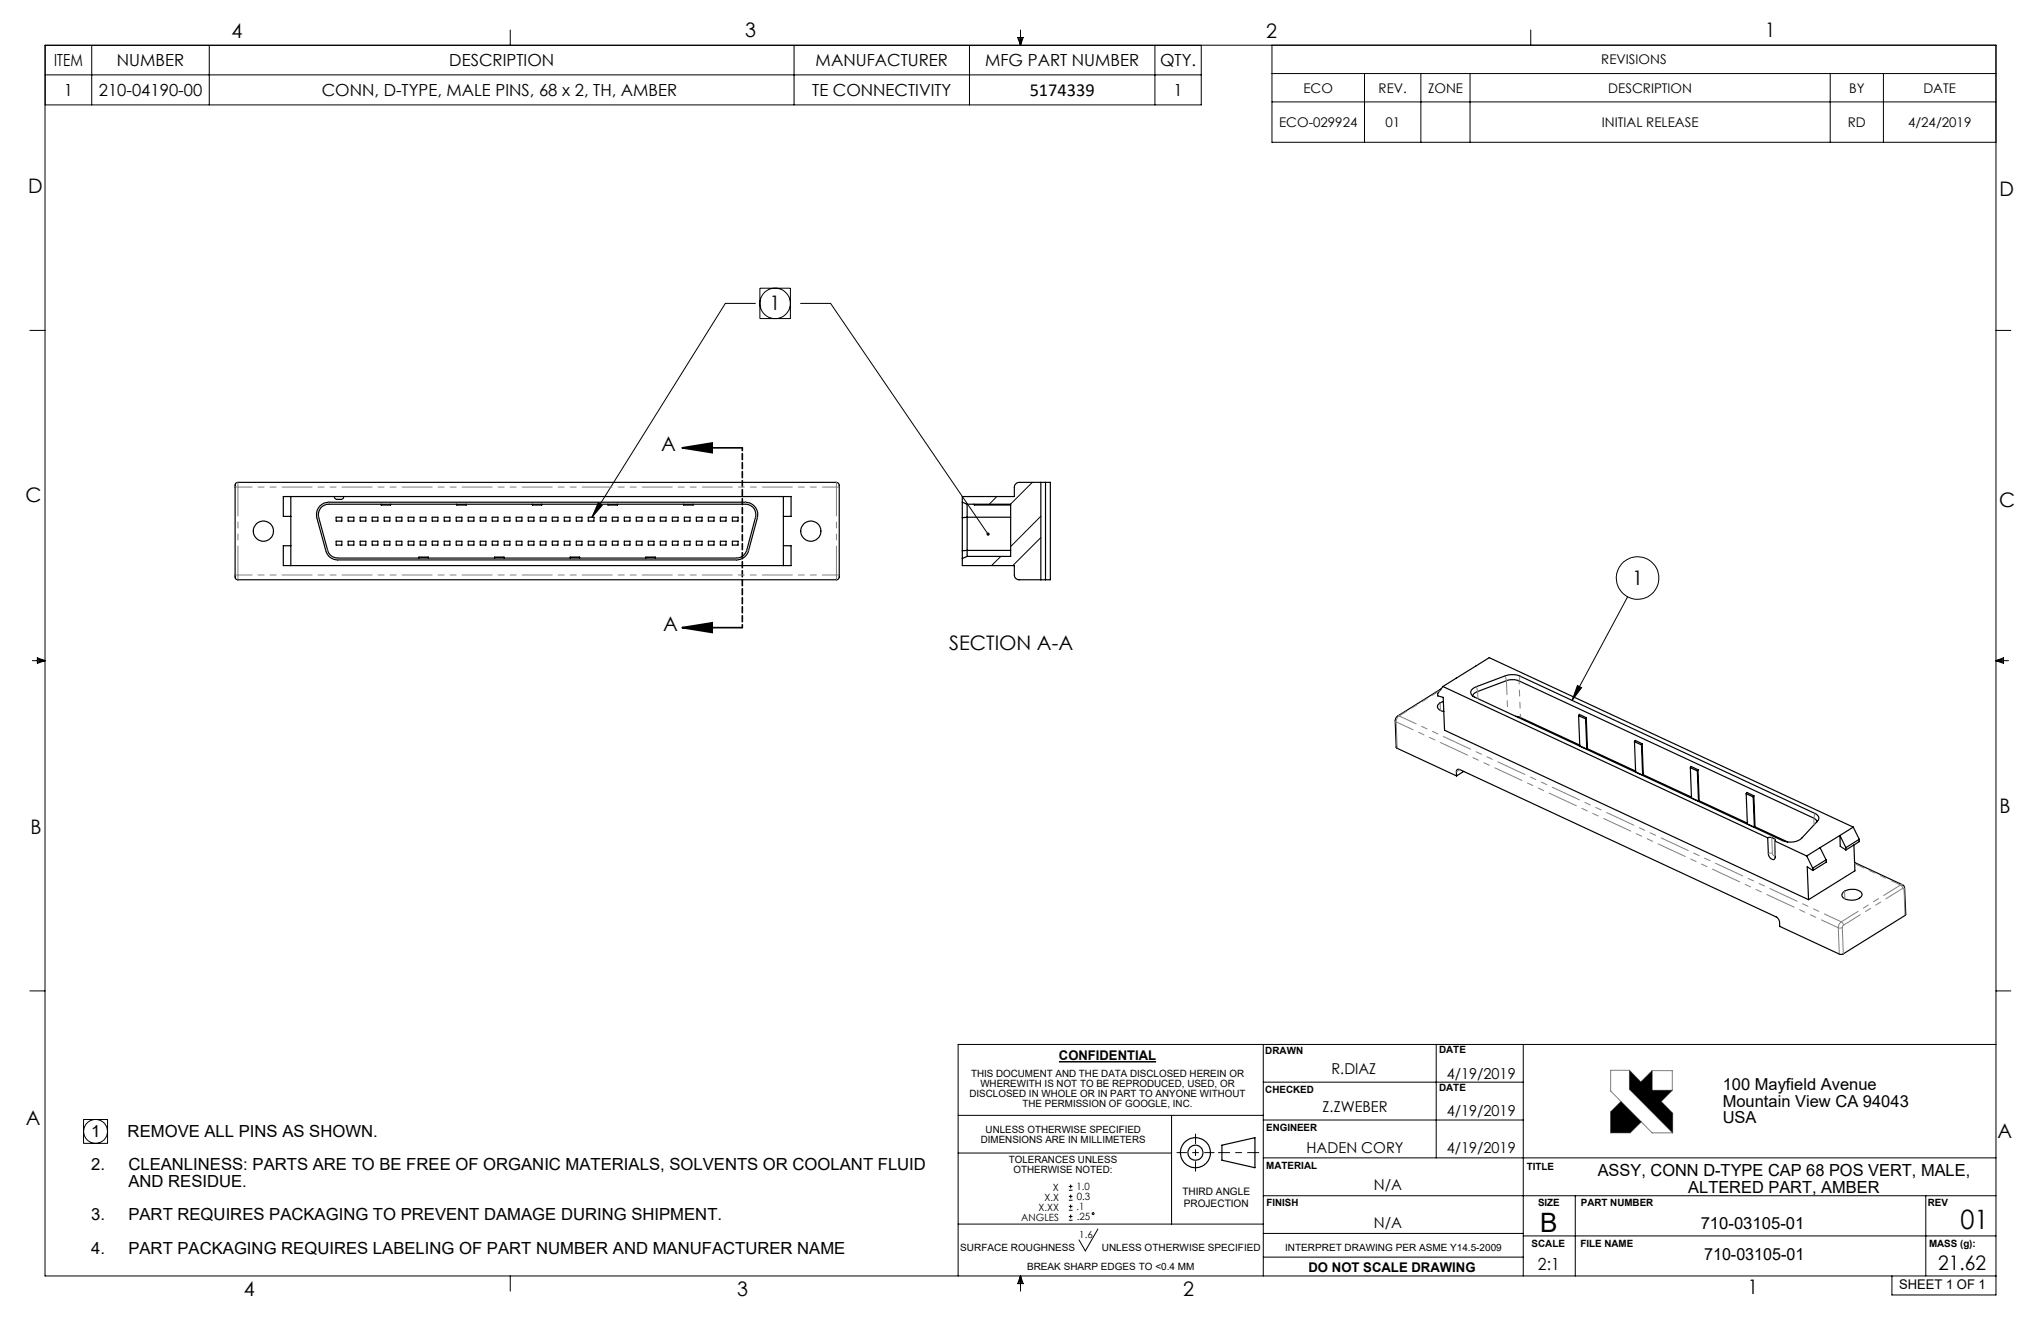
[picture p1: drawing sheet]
<svg xmlns="http://www.w3.org/2000/svg" width="432mm" height="279mm" viewBox="0 0 432 279" stroke-linecap="round" stroke-linejoin="round" font-family="sans-serif">
<g fill="none" stroke="#000" stroke-width=".25">
<path d="M49.9 102.2l.4-.2h126.7a.84 .84 0 0 1 .6 1v19a.6 .6 0 0 1-.6 .6h-126.7a.75 .75 0 0 1-.6-1v-19.1zM61.5 115.4h-1.6v4.2h107.5v-4.2h-1.7M61.5 105v14.6M67.7 107a2.55 2.55 0 0 1 1.9-.8h88.1a2.61 2.61 0 0 1 2.5 3.3l-1.8 7a2.62 2.62 0 0 1-2.6 1.9h-84.4a2.54 2.54 0 0 1-2.5-1.9l-1.9-7a2.78 2.78 0 0 1 .7-2.5zM67.9 107.3a2.31 2.31 0 0 1 1.7-.7h88.1a2.18 2.18 0 0 1 2.1 2.8l-1.8 7a2.28 2.28 0 0 1-2.2 1.6h-84.4a2.19 2.19 0 0 1-2.1-1.6l-1.9-7a2.33 2.33 0 0 1 .5-2.1zM70.7 105a.6 .6 0 0 0 .6 .6h.8a.55 .55 0 0 0 .6-.6M70.7 105h2M70.7 105h-10.8v4.2h1.6M71.1 109.4h1.2v.8h-1.2zM71.1 114.5h1.2v.8h-1.2zM72.7 105h94.7v4.2h-1.7M73.7 109.4h1.2v.8h-1.2z"/>
<path d="M73.7 114.5h1.2v.8h-1.2zM76.2 109.4h1.2v.8h-1.2zM76.2 114.5h1.2v.8h-1.2zM78.7 109.4h1.2v.8h-1.2zM78.7 114.5h1.2v.8h-1.2zM80.6 106.6v.2h2v-.2M81.3 109.4h1.2v.8h-1.2zM81.3 114.5h1.2v.8h-1.2zM83.8 109.4h1.2v.8h-1.2zM83.8 114.5h1.2v.8h-1.2zM86.4 109.4h1.2v.8h-1.2zM86.4 114.5h1.2v.8h-1.2z"/>
<path d="M88.6 118v-.2h2v.2M88.9 109.4h1.2v.8h-1.2zM88.9 114.5h1.2v.8h-1.2zM91.4 109.4h1.2v.8h-1.2zM91.4 114.5h1.2v.8h-1.2zM94 109.4h1.2v.8h-1.2zM94 114.5h1.2v.8h-1.2zM96.5 109.4h1.2v.8h-1.2zM96.5 114.5h1.2v.8h-1.2zM96.6 106.6v.2h2v-.2M99.1 109.4h1.2v.8h-1.2zM99.1 114.5h1.2v.8h-1.2z"/>
<path d="M101.6 109.4h1.2v.8h-1.2zM101.6 114.5h1.2v.8h-1.2zM104.1 109.4h1.2v.8h-1.2zM104.1 114.5h1.2v.8h-1.2zM104.6 118v-.2h2v.2M106.7 109.4h1.2v.8h-1.2zM106.7 114.5h1.2v.8h-1.2zM109.2 109.4h1.2v.8h-1.2zM109.2 114.5h1.2v.8h-1.2zM111.8 109.4h1.2v.8h-1.2zM111.8 114.5h1.2v.8h-1.2zM112.6 106.6v.2h2v-.2"/>
<path d="M114.3 109.4h1.2v.8h-1.2zM114.3 114.5h1.2v.8h-1.2zM116.8 109.4h1.2v.8h-1.2zM116.8 114.5h1.2v.8h-1.2zM119.4 109.4h1.2v.8h-1.2zM119.4 114.5h1.2v.8h-1.2zM120.7 118v-.2h1.9v.2M121.9 109.4h1.2v.8h-1.2zM121.9 114.5h1.2v.8h-1.2zM124.5 109.4h1.2v.8h-1.2zM124.5 114.5h1.2v.8h-1.2zM127 109.4h1.2v.8h-1.2z"/>
<path d="M127 114.5h1.2v.8h-1.2zM128.6 106.6v.2h2v-.2M129.5 109.4h1.2v.8h-1.2zM129.5 114.5h1.2v.8h-1.2zM132.1 109.4h1.2v.8h-1.2zM132.1 114.5h1.2v.8h-1.2zM134.6 109.4h1.2v.8h-1.2zM134.6 114.5h1.2v.8h-1.2zM136.6 118v-.2h2v.2M137.2 109.4h1.2v.8h-1.2zM137.2 114.5h1.2v.8h-1.2zM139.7 109.4h1.2v.8h-1.2z"/>
<path d="M139.7 114.5h1.2v.8h-1.2zM142.2 109.4h1.2v.8h-1.2zM142.2 114.5h1.2v.8h-1.2zM144.6 106.6v.2h2v-.2M144.8 109.4h1.2v.8h-1.2zM144.8 114.5h1.2v.8h-1.2zM147.3 109.4h1.2v.8h-1.2zM147.3 114.5h1.2v.8h-1.2zM149.9 109.4h1.2v.8h-1.2zM149.9 114.5h1.2v.8h-1.2zM152.4 109.4h1.2v.8h-1.2zM152.4 114.5h1.2v.8h-1.2z"/>
<path d="M154.9 109.4h1.2v.8h-1.2zM154.9 114.5h1.2v.8h-1.2zM165.7 105v14.6M203.6 118.1v1.5h11v2a1.02 1.02 0 0 0 1 1h4.6M203.6 116.5v1.6M203.6 106.2v3.3M203.6 109.5v7M203.6 106.2l1 .4M204.6 117.7l-1 .4M204.6 116.4v1.3M204.6 106.6v2.8M204.6 106.6h9.2v11.1h-9.2"/>
<path d="M204.6 109.4h9.2M204.6 116.4h9.2M204.6 116.4l-1 .1M204.6 109.4l-1 .1M204.6 109.4v7M206 106.6l.2 .2h7.6M220.2 102h-4.6a1.09 1.09 0 0 0-1 1v2h-11v1.2M220.2 102h1M220.2 102v20.6M221.2 102h1v20.6h-1M221.2 102v20.6M220.2 122.6h1"/>
<path d="M304.8 145.7l-9.4 6-.2 .8 .2 5.6 12.8 6M305.3 145.2l-1.1 1.5v.5l1.1 .3 .3 6.9 77 35.9M305.3 145.2l68.7 32M305.3 145.2l9.8-6.1 77 35.8M305.4 148.4l-.4 .1a.95 .95 0 0 0-.9 .9 .95 .95 0 0 0 .9 1l.5 .1M311.5 145.7l.8-.5 6.2-2.3a4.5 4.5 0 0 1 3.1 .1l62.4 29a.96 .96 0 0 1 .8 .7 .96 .96 0 0 1-.3 1l-3.3 3.6a4 4 0 0 1-4.1 .5l-65.1-30.3a1 1 0 0 1-.8-.7 1 1 0 0 1 .3-1.1zM311.6 147.2a1.36 1.36 0 0 1 1-.9l6.1-2.3a3.9 3.9 0 0 1 2.6 0l62.4 29 .6 .5 .1 .3M320.6 151.5l.8 .1 12.8 6M334 151.4l.2 6.4 1.5 .6M334 151.4l.1-.3 1.5 .7M334 151.4l1.5 .6M335.5 152l.2 6.4"/>
<path d="M335.6 151.8l.2 6.6M335.6 151.8l-.1 .2M335.8 158.4l10.2 4.7M335.8 158.4h-.1M345.8 156.9l.2 6.4 1.5 .6M345.8 156.9l.1-.3 1.5 .7M345.8 156.9l1.5 .7M347.3 157.6l.2 6.3M347.4 157.3l.3 6.6M347.4 157.3l-.1 .3M308.2 164.1l-.1-.8a.47 .47 0 0 1 .2-.5 .47 .47 0 0 1 .5 0l66.9 31.1a1.4 1.4 0 0 1 .8 1.2v.8l12.6 5.9 .5 .1 13.6-8.4-.3-5.6-.2-.6-10.3-4.9M309.7 163.2l-1.5 .9"/>
<path d="M347.7 163.9l10.2 4.7M347.7 163.9h-.2M357.6 162.4l.3 6.4 1.4 .6M357.6 162.4l.2-.3 1.4 .7M357.6 162.4l1.5 .7M359.1 163.1l.2 6.3M359.2 162.8l.3 6.6M359.2 162.8l-.1 .3M359.5 169.4l10.2 4.7M359.5 169.4h-.2M369.4 167.9l.3 6.4 1.5 .6M369.4 167.9l.2-.3 1.5 .7"/>
<path d="M369.4 167.9l1.5 .7M370.9 168.6l.3 6.3M371.1 168.3l.2 6.6M371.1 168.3l-.2 .3M371.3 174.9l6.9 3.2M371.3 174.9h-.1M374 177.2l.1 3.4 .2 .6a.69 .69 0 0 0 .5 .6 .69 .69 0 0 0 .7-.3v-3.6M374 177.2h.8l.8 .3-.1 .4M375.5 177.9l6.7 3.1M385.1 179.3l1.2 2.6M385.1 179.3l-2.9 1.7M389.3 176.7l-4.2 2.6"/>
<path d="M389.3 176.7v2.3l1.2 .8M389.3 176.7l1.2 2.6M390.5 179.3v.5M392.1 174.9l-2.8 1.8M392.1 174.9l1.2 2.6M392.2 178.7l.2 5.5-9.8 6.1M393.3 177.5l-2.8 1.8M393.3 177.5v.5l-2.8 1.8M382.2 181l1.3 2.6M383.5 183.6v.5M383.5 184.1l-1.2-.8 .3 7M386.3 181.9l-2.8 1.7"/>
<path d="M386.3 181.9l.1 .5-2.9 1.7M389.9 188.7a3 3 0 0 1 4 .2 1.26 1.26 0 0 1-1.4 1.4h-1.5a1.04 1.04 0 0 1-1.1-.4 1.04 1.04 0 0 1 0-1.2zM258.5 242.2l7-1.6v6.4l-7-1.6z"/>
<circle cx="55.7" cy="112.3" r="2.14"/>
<circle cx="171.5" cy="112.3" r="2.14"/>
<circle cx="252.9" cy="243.8" r="1.59"/>
<circle cx="252.9" cy="243.8" r="3.2"/>
</g>
<path d="M257.8 243.8h8.5" fill="none" stroke="#000" stroke-width=".21" stroke-dasharray="15.2 1.3 1.3 1.3" stroke-dashoffset="12.9"/>
<path d="M252.9 239.9v7.8M249 243.8h7.9" fill="none" stroke="#000" stroke-width=".21" stroke-dasharray="15.2 1.3 1.3 1.3" stroke-dashoffset="13.2"/>
<g fill="none" stroke="#000" stroke-width=".21">
<path d="M9.6 9.6v12.6h244.5v-12.6M9.6 15.8h244.5M19.4 9.6v12.6M44.3 9.6v12.6M107.9 6.3v3.3M168 9.6v12.6M205.1 9.6v12.6M215.3 7.9h1.2l-.6 1.7zM215.6 7.9l.3 1.7M215.9 6.3v3.3M216.2 7.9l-.3 1.7M244.3 9.6v12.6"/>
<path d="M269.1 9.6v20.5h153.2M269.1 15.6h153.2M288.7 15.6v14.5M300.6 15.6v14.5M311 15.6v14.5M323.9 6.3v3.3M387.2 15.6v14.5M398.5 15.6v14.5M269.1 21.6h153.2M6.3 69.9h3.2M159.8 64.2h-6.3l-28.3 45.2M160.8 61h6.4v6.4h-6.4z"/>
<path d="M169.4 64.2h6.3l33.3 48.8M422.3 69.9h3.1M126.6 106.3l.8 .6-2.2 2.5zM210.9 105l-1.6 1.6M211.7 117.7l-1.9 1.9M218.4 102l-4.6 4.6M220.2 109.2l-6.4 6.4M220.2 113.7l-5.9 5.9M6.8 139.7h2.7M7.9 139.1l1.6 .6-1.6 .6zM7.9 139.4l1.6 .3M9.5 139.7l-1.6 .3"/>
<path d="M344.3 126.2l-11.7 21.9M422.3 139.7h2.6M422.3 139.7l1.6 .3M422.3 139.7l1.6-.6v1.2zM423.9 139.4l-1.6 .3M333.7 145l.9 .5-2 2.6zM6.3 209.6h3.2M422.3 209.6h3.1M17.7 236.8h5.1v5h-5.1zM202.7 235.9h64.6M247.9 235.9v23M267.3 236.9h55"/>
<path d="M267.3 228.9h55M267.3 220.9v49M303.8 220.9v24M322.3 220.9v49M422.3 220.9h-219.6v49M202.7 243.9h45.2M202.7 258.9h64.6M226.1 251.7h.8M226.1 250.9h.8M226.1 253.9h.8M226.1 253h.8M226.1 256h.8"/>
<path d="M226.1 255.2h.8M226.1 258.1h.8M226.1 257.3h.8M226.5 250.5v.9M226.5 252.7v.8M226.5 254.8v.8M226.5 256.9v.8M232.3 260l-2.7 4.6-1.3-2.3M267.3 252.9h155M267.3 244.9h155M333.3 252.9v17M407.4 252.9v17"/>
<path d="M107.9 269.9v3.2M215.9 269.9v3.2M215.9 269.9l.6 1.6h-1.2zM215.9 269.9l-.3 1.6M215.9 269.9l.3 1.6M267.3 260.9h55M267.3 265.9h55M322.3 261.4h100M400.3 269.9v4h22v-264.3h-412.8v260.3h412.8"/>
<circle cx="164" cy="64.2" r="3.2"/>
<circle cx="346.5" cy="122.3" r="4.5"/>
<circle cx="20.2" cy="239.3" r="2.53"/>
<circle cx="231.3" cy="256.7" r=".19"/>
</g>
<path d="M342.9 233l-2.2 2.2v4.4h4.2l2.3-2.3M344.7 226.4h-4v4.4l8.8 8.8h4.4M344.7 226.4v4l9.2 9.2M344.7 226.4l2.4 2.4 2.4-2.4M349.5 226.4h4.3v4.2M349.5 226.4v4.2h4.3M353.8 230.6l-2.4 2.4 2.5 2.4v4.2" fill="none" stroke="#808080" stroke-width=".21"/>
<path d="M340.7 235.2v4.4h4.2l2.3-2.3-4.3-4.3zM344.7 226.4v4l9.2 9.2v-4.2l-2.5-2.4 2.4-2.4h-4.3v-4.2l-2.4 2.4z" fill-rule="evenodd" fill="#000"/>
<path d="M224 224.6h20.6" fill="none" stroke="#000" stroke-width=".32"/>
<path d="M144.3 94.7l6.4-1v2zM144.3 94.7h12.7M144.3 132.8l6.4-1.1v2.1zM144.3 132.8h12.7" fill="none" stroke="#000" stroke-width=".35"/>
<path d="M157 94.7v38" fill="none" stroke="#000" stroke-width=".35" stroke-dasharray="1.3 .6" stroke-dashoffset=".7"/>
<g fill="#000">
<path d="M333.7 145l.9 .5-2 2.6z"/>
<path d="M144.3 94.7l6.4-1v2zM144.3 132.8l6.4-1.1v2.1z"/>
<path d="M126.6 106.3l.8 .6-2.2 2.5zM208.8 112.7a.34 .34 0 0 0 0 .5 .34 .34 0 0 0 .4 0l-.2-.2 .3 .2a.35 .35 0 0 0 0-.5 .35 .35 0 0 0-.5 0z"/>
</g>
<g fill="none" stroke="#808080" stroke-width=".21" stroke-dasharray="6.3 1.3 1.3 1.3 1.3 1.3">
<path d="M49.7 103h.6M50.3 103v-1M67.4 109.4l-.3 .1M69.3 116.4l-.4 .1M69.6 106.6v-.4M71.4 118v.4M155.9 118v.4M157.7 106.6v-.4M158 116.4l.4 .1M159.9 109.4l.3 .1M177 103h.6M177 102v1"/>
<path d="M50.3 121.6h-.6M50.3 122.6v-1M177 121.6v1M177.6 121.6h-.6M295.2 152.5l.2 .2M295.4 152.7a1.55 1.55 0 0 1 .6-1.3M295.4 152.7l.2 5.5M296 151.4h-.3M304.7 150.2v-1.5M312.6 146.2l-.2-1M312.6 146.2l.1 1.6M318.7 144l-.2-1.1"/>
<path d="M321.4 144l.2-1M308.1 163.2l.8-.4M375.4 177.4l.2 3.4M383.7 173l.3-1M383.7 173l.1 1.5M375 180.5l-.2-3.4M375 180.5h-.9M375.6 180.8h.1M375.6 180.8l-.1 .2h-.2l-.3-.5M388.9 196.2h.9M388.9 196.2l.2 5.6M389.6 195a1.55 1.55 0 0 0-.7 1.2"/>
<path d="M389.8 196.2l.2 5.5M390 195.7l-.2 .5M390 195.7l-.1-.4-.3-.3M390.3 190.1l-.1-1.6M402.1 187.2l.3 .3 .1 .4M402.5 187.1l-.4 .1M402.8 188.1l.2 5.5M402.8 188.1l-.1-.2h-.2M402.8 188.1l.2-.3"/>
</g>
<path d="M295.4 152.7l93.5 43.5M296 151.4l93.6 43.6" fill="none" stroke="#808080" stroke-width=".21" stroke-dasharray="6.3 1.3 1.3 1.3 1.3 1.3" stroke-dashoffset="2.4"/>
<path d="M389.6 195l12.5-7.8M390 195.7l12.5-7.8" fill="none" stroke="#808080" stroke-width=".21" stroke-dasharray="6.3 1.3 1.3 1.3 1.3 1.3" stroke-dashoffset="2.2"/>
<path d="M304.6 146.1l-8.6 5.3" fill="none" stroke="#808080" stroke-width=".21" stroke-dasharray="6.3 1.3 1.3 1.3 1.3 1.3" stroke-dashoffset="4.5"/>
<path d="M402.1 187.2l-9.7-4.5" fill="none" stroke="#808080" stroke-width=".21" stroke-dasharray="6.3 1.3 1.3 1.3 1.3 1.3" stroke-dashoffset="4.2"/>
<path d="M321.4 144l.3 7.7" fill="none" stroke="#808080" stroke-width=".21" stroke-dasharray="6.3 1.3 1.3 1.3 1.3 1.3" stroke-dashoffset="5.7"/>
<path d="M177 103h-126.7M50.3 121.6h126.7M318.7 144l.3 6.7" fill="none" stroke="#808080" stroke-width=".21" stroke-dasharray="6.3 1.3 1.3 1.3 1.3 1.3" stroke-dashoffset="3.4"/>
<path d="M50.3 103v18.6M177 121.6v-18.6" fill="none" stroke="#808080" stroke-width=".21" stroke-dasharray="6.3 1.3 1.3 1.3 1.3 1.3" stroke-dashoffset=".2"/>
<g font-size="5.6">
<text x="325.9" y="260.6">B</text>
<text x="414.8" y="260">01</text>
</g>
<g font-size="4.2">
<text x="49" y="8.1">4</text>
<text x="157.6" y="7.8">3</text>
<text x="267.9" y="8.1">2</text>
<text x="373.5" y="7.7">1</text>
<text x="6" y="40.7">D</text>
<text x="423" y="41.5">D</text>
<text x="162.8" y="65.7">1</text>
<text x="139.9" y="95.4">A</text>
<text x="5.4" y="106.2">C</text>
<text x="422.9" y="107.2">C</text>
<text x="345.3" y="123.8">1</text>
<text x="140.3" y="133.4">A</text>
<text x="200.8" y="137.4">SECTION A-A</text>
<text x="423" y="172.1">B</text>
<text x="6.5" y="176.3">B</text>
<text x="5.5" y="238">A</text>
<text x="422.6" y="240.8">A</text>
<text x="410" y="268.7">21.62</text>
<text x="51.6" y="274.1">4</text>
<text x="155.9" y="274.2">3</text>
<text x="250.3" y="274.2">2</text>
<text x="369.8" y="273.8">1</text>
</g>
<text font-size="3.9" x="217.8" y="20.3">5174339</text>
<g font-size="3.5">
<text x="11.5" y="14">ITEM</text>
<text x="24.7" y="14">NUMBER</text>
<text x="95.1" y="14">DESCRIPTION</text>
<text x="172.6" y="14">MANUFACTURER</text>
<text x="208.4" y="14">MFG PART NUMBER</text>
<text x="245.4" y="14">QTY.</text>
<text x="13.5" y="20.3">1</text>
<text x="20.9" y="20.3">210-04190-00</text>
<text x="68.1" y="20.3">CONN, D-TYPE, MALE PINS, 68 x 2, TH, AMBER</text>
<text x="171.8" y="20.3">TE CONNECTIVITY</text>
<text x="248.3" y="20.3">1</text>
<text x="364.5" y="230.5">100 Mayfield Avenue</text>
<text x="364.5" y="234.1">Mountain View CA 94043</text>
<text x="364.5" y="237.6">USA</text>
<text x="19.3" y="240.4">1</text>
<text x="27" y="240.5">REMOVE ALL PINS AS SHOWN.</text>
<text x="19.3" y="247.5">2.</text>
<text x="27.2" y="251">AND RESIDUE.</text>
<text x="27.2" y="247.5">CLEANLINESS: PARTS ARE TO BE FREE OF ORGANIC MATERIALS, SOLVENTS OR COOLANT FLUID</text>
<text x="338" y="248.8">ASSY, CONN D-TYPE CAP 68 POS VERT, MALE,</text>
<text x="357.2" y="252.3">ALTERED PART, AMBER</text>
<text x="19.3" y="258.1">3.</text>
<text x="27.2" y="258.1">PART REQUIRES PACKAGING TO PREVENT DAMAGE DURING SHIPMENT.</text>
<text x="359.8" y="259.9">710-03105-01</text>
<text x="19.3" y="265.2">4.</text>
<text x="27.2" y="265.2">PART PACKAGING REQUIRES LABELING OF PART NUMBER AND MANUFACTURER NAME</text>
<text x="325.4" y="268.7">2:1</text>
<text x="360.5" y="266.6">710-03105-01</text>
</g>
<g font-size="3.2">
<text x="281.7" y="227.1">R.DIAZ</text>
<text x="306.1" y="228.2">4/19/2019</text>
<text x="279.8" y="235.2">Z.ZWEBER</text>
<text x="306.1" y="236.1">4/19/2019</text>
<text x="276.4" y="244">HADEN CORY</text>
<text x="306.1" y="244">4/19/2019</text>
<text x="290.7" y="251.6">N/A</text>
<text x="290.7" y="259.8">N/A</text>
</g>
<g font-size="2.8">
<text x="338.8" y="13.6">REVISIONS</text>
<text x="275.8" y="19.6">ECO</text>
<text x="291.7" y="19.6">REV.</text>
<text x="302.1" y="19.6">ZONE</text>
<text x="340.3" y="19.6">DESCRIPTION</text>
<text x="391.2" y="19.6">BY</text>
<text x="406.9" y="19.6">DATE</text>
<text x="270.6" y="26.9">ECO-029924</text>
<text x="293.1" y="26.9">01</text>
<text x="338.9" y="26.9">INITIAL RELEASE</text>
<text x="390.9" y="26.9">RD</text>
<text x="403.7" y="26.9">4/24/2019</text>
<text x="224" y="224.3">CONFIDENTIAL</text>
<text x="276.8" y="269">DO NOT SCALE DRAWING</text>
<text x="401.8" y="272.7">SHEET 1 OF 1</text>
</g>
<g font-size="2.2">
<text x="250.1" y="252.7">THIRD ANGLE</text>
<text x="250.4" y="255.3">PROJECTION</text>
</g>
<g font-size="2.1">
<text x="205.4" y="227.9">THIS DOCUMENT AND THE DATA DISCLOSED HEREIN OR</text>
<text x="267.7" y="223">DRAWN</text>
<text x="304.5" y="222.8">DATE</text>
<text x="205.1" y="232.1">DISCLOSED IN WHOLE OR IN PART TO ANYONE WITHOUT</text>
<text x="207.4" y="230">WHEREWITH IS NOT TO BE REPRODUCED, USED, OR</text>
<text x="267.7" y="231.1">CHECKED</text>
<text x="304.5" y="230.8">DATE</text>
<text x="208.5" y="239.6">UNLESS OTHERWISE SPECIFIED</text>
<text x="216.3" y="234.2">THE PERMISSION OF GOOGLE, INC.</text>
<text x="267.9" y="239.2">ENGINEER</text>
<text x="207.5" y="241.7">DIMENSIONS ARE IN MILLIMETERS</text>
<text x="213.4" y="246">TOLERANCES UNLESS</text>
<text x="214.4" y="248.1">OTHERWISE NOTED:</text>
<text x="222.8" y="251.8">X</text>
<text x="227.8" y="251.7">1.0</text>
<text x="267.9" y="247.1">MATERIAL</text>
<text x="323" y="247.4">TITLE</text>
<text x="219.7" y="256">X.XX</text>
<text x="221" y="253.9">X.X</text>
<text x="227.8" y="256">.1</text>
<text x="227.8" y="253.8">0.3</text>
<text x="267.9" y="255.1">FINISH</text>
<text x="325.4" y="255">SIZE</text>
<text x="334.4" y="255">PART NUMBER</text>
<text x="407.9" y="255">REV</text>
<text x="216.1" y="258.2">ANGLES</text>
<text x="227.8" y="258.1">.25</text>
<text x="228.3" y="261.8">1.6</text>
<text x="324" y="263.7">SCALE</text>
<text x="334.4" y="263.7">FILE NAME</text>
<text x="408.1" y="263.7">MASS (g):</text>
<text x="203.2" y="264.5">SURFACE ROUGHNESS</text>
<text x="217.3" y="268.6">BREAK SHARP EDGES TO &lt;0.4 MM</text>
<text x="233.1" y="264.5">UNLESS OTHERWISE SPECIFIED</text>
<text x="271.9" y="264.5">INTERPRET DRAWING PER ASME Y14.5-2009</text>
</g>
</svg>
